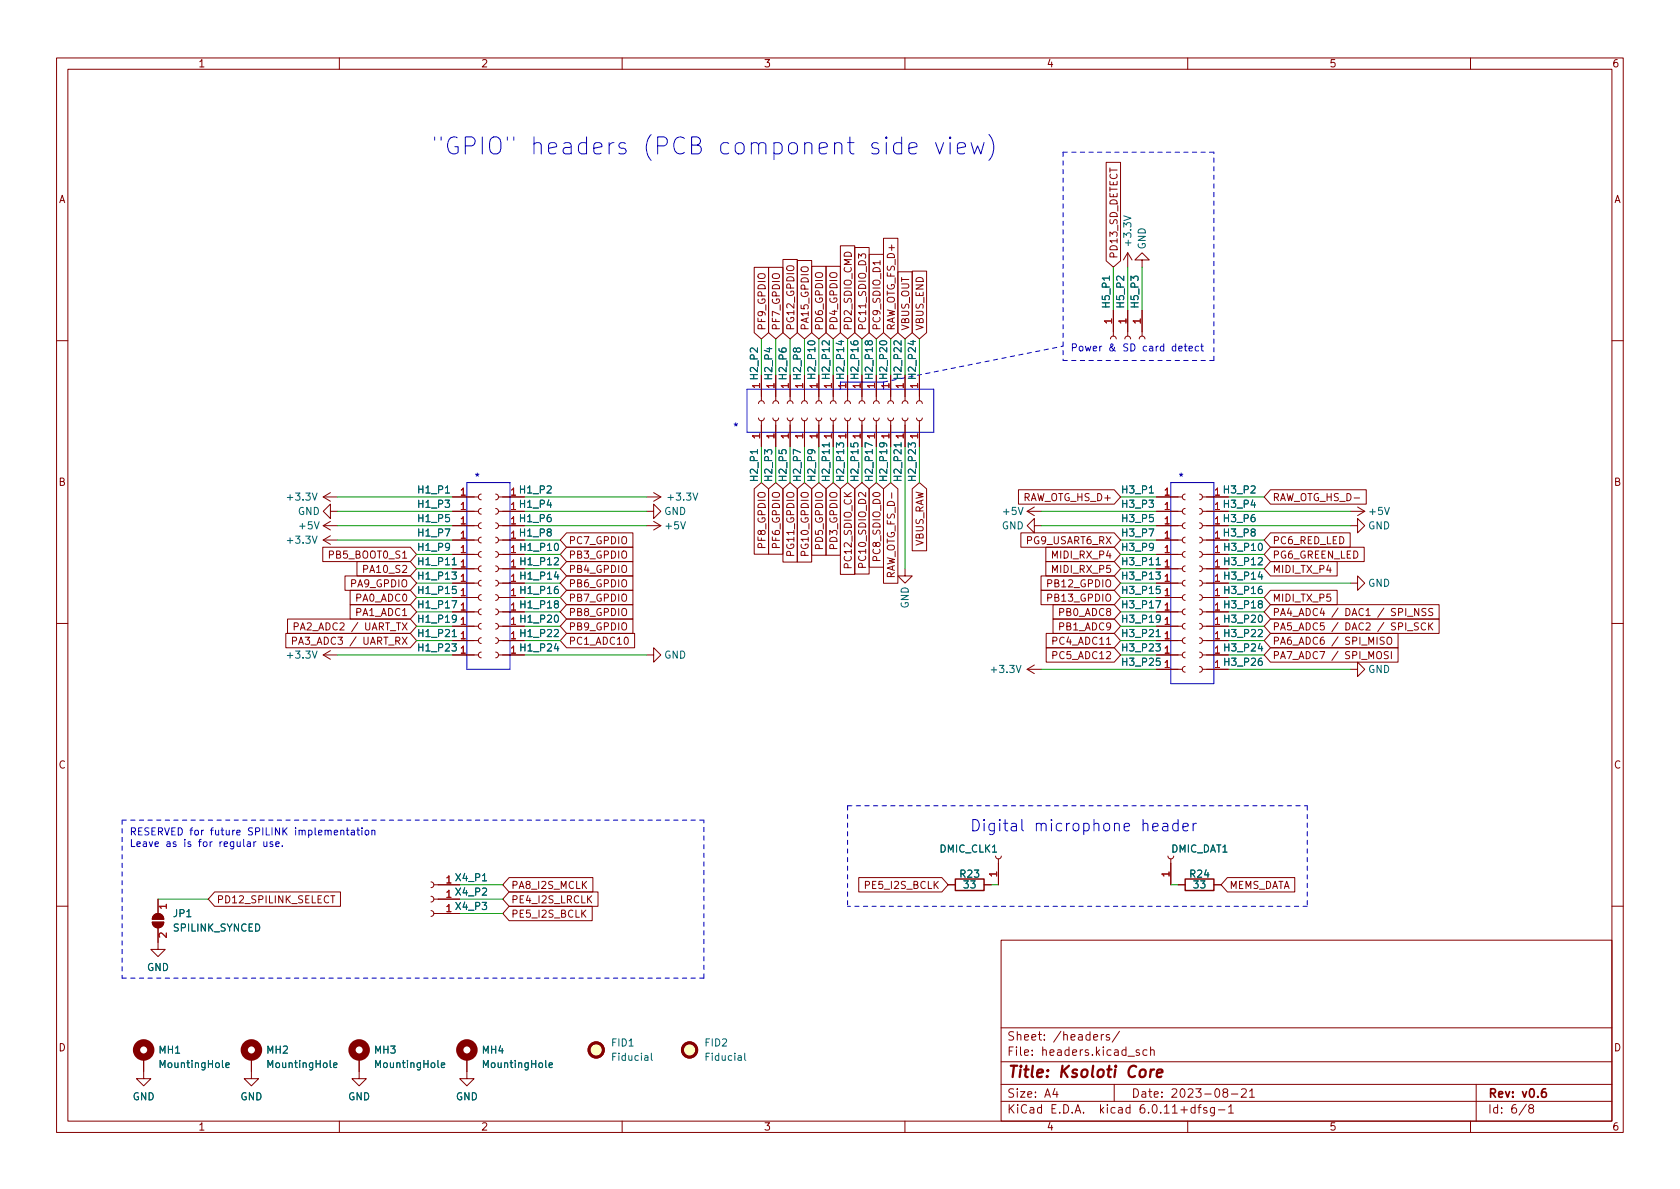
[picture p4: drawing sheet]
<svg xmlns="http://www.w3.org/2000/svg" width="297mm" height="210mm" viewBox="0 0 297 210" stroke-linecap="round" stroke-linejoin="round" font-family="sans-serif">
<g fill="none" stroke="#840000" stroke-width=".18">
<path d="M10 10.2h277v190.1h-277zM12 12.2h273v186.1h-273zM60 10.2v2M110 10.2v2M160 10.2v2M210 10.2v2M260 10.2v2M195.6 28.7h2.5v17.4l-1.3 1.1-1.2-1.1zM133.3 47.3h2.6v11.5l-1.3 1.1-1.3-1.1zM135.9 47.3h2.5v11.5l-1.2 1.1-1.3-1.1zM138.4 45.9h2.6v12.9l-1.3 1.1-1.3-1.1zM141 46.1h2.5v12.7l-1.3 1.1-1.2-1.1z"/>
<path d="M143.5 47.1h2.6v11.7l-1.3 1.1-1.3-1.1zM146 47.1h2.6v11.7l-1.3 1.1-1.3-1.1zM148.6 43.5h2.5v15.3l-1.2 1.1-1.3-1.1zM151.1 43.8h2.6v15l-1.3 1.1-1.3-1.1zM151.8 45.7v-.8l.5 .4 .1-.4h.5l.2 .2-.2 .6M153.7 45h2.5v13.8l-1.3 1.1-1.2-1.1zM155.6 46.1v.7M156.2 42.1h2.6v16.7l-1.3 1.1-1.3-1.1zM158.7 48.1h2.6v10.7l-1.3 1.1-1.3-1.1zM161.3 47.9h2.5v10.9l-1.2 1.1-1.3-1.1zM196.3 59.9l.2-.3 .3-.2 .4 .2 .2 .3M196.8 54.9v4.5"/>
<path d="M198.9 59.9l.1-.3 .4-.2 .3 .2 .2 .3M199.4 44.7l-.8 1.3M199.4 44.7v2.5M199.4 54.9v4.5M199.4 44.7l.8 1.3M201.4 59.9l.2-.3 .3-.2 .4 .2 .1 .3M201.9 46h1.3l-1.3-1.3-1.2 1.3h1.2v1.2M201.9 54.9v4.5M10 60.2h2M134.1 71.4l.2-.4 .3-.1 .4 .1 .1 .4M134.1 73.9l.2 .4 .3 .1 .4-.1 .1-.4M134.6 66.3v4.6"/>
<path d="M134.6 74.4v4.6M136.7 71.4l.1-.4 .4-.1 .3 .1 .2 .4M136.7 73.9l.1 .4 .4 .1 .3-.1 .2-.4M137.2 66.3v4.6M137.2 74.4v4.6M139.2 71.4l.1-.4 .4-.1 .4 .1 .1 .4M139.2 73.9l.1 .4 .4 .1 .4-.1 .1-.4M139.7 66.3v4.6M139.7 74.4v4.6M141.7 71.4l.2-.4 .3-.1 .4 .1 .1 .4M141.7 73.9l.2 .4 .3 .1 .4-.1 .1-.4M142.2 66.3v4.6"/>
<path d="M142.2 74.4v4.6M144.3 71.4l.1-.4 .4-.1 .3 .1 .2 .4M144.3 73.9l.1 .4 .4 .1 .3-.1 .2-.4M144.8 66.3v4.6M144.8 74.4v4.6M146.8 71.4l.2-.4 .3-.1 .4 .1 .1 .4M146.8 73.9l.2 .4 .3 .1 .4-.1 .1-.4M147.3 66.3v4.6M147.3 74.4v4.6M149.4 71.4l.1-.4 .4-.1 .3 .1 .2 .4M149.4 73.9l.1 .4 .4 .1 .3-.1 .2-.4M149.9 66.3v4.6"/>
<path d="M149.9 74.4v4.6M151.9 71.4l.1-.4 .4-.1 .4 .1 .1 .4M151.9 73.9l.1 .4 .4 .1 .4-.1 .1-.4M152.4 66.3v4.6M152.4 74.4v4.6M154.4 71.4l.2-.4 .3-.1 .4 .1 .1 .4M154.4 73.9l.2 .4 .3 .1 .4-.1 .1-.4M154.9 66.3v4.6M154.9 74.4v4.6M157 71.4l.1-.4 .4-.1 .3 .1 .2 .4M157 73.9l.1 .4 .4 .1 .3-.1 .2-.4M157.5 66.3v4.6"/>
<path d="M157.5 74.4v4.6M159.5 71.4l.2-.4 .3-.1 .4 .1 .1 .4M159.5 73.9l.2 .4 .3 .1 .4-.1 .1-.4M160 66.3v4.6M160 74.4v4.6M162.1 71.4l.1-.4 .4-.1 .3 .1 .2 .4M162.1 73.9l.1 .4 .4 .1 .3-.1 .2-.4M162.6 66.3v4.6M162.6 74.4v4.6M285 60.2h2M57.1 96.8h15.4l1.2 1.2-1.2 1.3h-15.4zM57.1 93l1.3 .7"/>
<path d="M57.1 93h2.6M57.1 95.5h2.6M57.1 95.5l1.3 .8M57.1 87.9l1.3 .7M57.1 87.9h2.6M58.4 90.4v-1.3l-1.3 1.3 1.3 1.3v-1.3h1.3M58.4 92.2l-1.3 .8M58.4 94.7l-1.3 .8M58.4 87.1l-1.3 .8M63.1 99.3h9.4l1.2 1.3-1.2 1.2h-9.4zM71.2 98.7h.7M80 93h4.6"/>
<path d="M80 90.4h4.6M80 95.5h4.6M80 87.9h4.6M80 98h4.6M85.1 89.9l-.4 .2-.1 .3 .1 .4 .4 .1M85.1 87.4l-.4 .1-.1 .4 .1 .3 .4 .2M85.1 97.5l-.4 .2-.1 .3 .1 .4 .4 .1M85.1 95l-.4 .1-.1 .4 .1 .4 .4 .1M85.1 92.5l-.4 .1-.1 .4 .1 .3 .4 .2M87.6 89.9l.4 .2 .1 .3-.1 .4-.4 .1M87.6 95l.4 .1 .1 .4-.1 .4-.4 .1M87.6 97.5l.4 .2 .1 .3-.1 .4-.4 .1"/>
<path d="M87.6 92.5l.4 .1 .1 .4-.1 .3-.4 .2M87.6 87.4l.4 .1 .1 .4-.1 .3-.4 .2M88.1 93h4.6M88.1 90.4h4.6M88.1 95.5h4.6M88.1 87.9h4.6M88.1 98h4.6M100.2 96.8h11.7v2.5h-11.7l-1.1-1.3zM100.2 94.2h11.7v2.6h-11.7l-1.1-1.3zM100.2 99.3h11.7v2.5h-11.7l-1.1-1.2zM114.3 90.4h1.3v1.3l1.2-1.3-1.2-1.3v1.3M114.3 93h2.5"/>
<path d="M114.3 87.9h2.5M115.6 92.2l1.2 .8M115.6 87.1l1.2 .8M116.8 93l-1.2 .7M116.8 87.9l-1.2 .7M133.3 86.4l1.3-1.1 1.3 1.1v11.6h-2.6zM135.9 86.4l1.3-1.1 1.2 1.1v11.6h-2.5zM138.4 86.4l1.3-1.1 1.3 1.1v13h-2.6zM141 86.4l1.2-1.1 1.3 1.1v13h-2.5zM143.5 86.4l1.3-1.1 1.3 1.1v11.8h-2.6zM146 86.4l1.3-1.1 1.3 1.1v11.8h-2.6zM148.6 86.4l1.3-1.1 1.2 1.1v15.2h-2.5z"/>
<path d="M151.1 86.4l1.3-1.1 1.3 1.1v15.1h-2.6zM153.1 87.1v.8l-.9-.8-.4 .2 .1 .5M153.7 86.4l1.2-1.1 1.3 1.1v13.9h-2.5zM156.2 86.4l1.3-1.1 1.3 1.1v16.7h-2.6zM161.3 86.4l1.3-1.1 1.2 1.1v11h-2.5zM180.1 86.6h16.9l1.1 1.3-1.1 1.2h-16.9zM180.5 94.2h16.5l1.1 1.3-1.1 1.3h-16.5zM181.6 90.4h2.5M181.6 90.4l1.3 .8M182.9 93v-1.3l-1.3 1.3 1.3 1.2v-1.2h1.2M182.9 89.7l-1.3 .7M184.9 96.8h12.1l1.1 1.2-1.1 1.3h-12.1z"/>
<path d="M184.9 99.3h12.1l1.1 1.3-1.1 1.2h-12.1zM204.5 93h4.5M204.5 90.4h4.5M204.5 95.5h4.5M204.5 87.9h4.5M204.5 98h4.5M209.5 97.5l-.3 .2-.2 .3 .2 .4 .3 .1M209.5 89.9l-.3 .2-.2 .3 .2 .4 .3 .1M209.5 87.4l-.3 .1-.2 .4 .2 .3 .3 .2M209.5 95l-.3 .1-.2 .4 .2 .4 .3 .1M209.5 92.5l-.3 .1-.2 .4 .2 .3 .3 .2M212.1 97.5l.3 .2 .2 .3-.2 .4-.3 .1"/>
<path d="M212.1 92.5l.3 .1 .2 .4-.2 .3-.3 .2M212.1 95l.3 .1 .2 .4-.2 .4-.3 .1M212.1 89.9l.3 .2 .2 .3-.2 .4-.3 .1M212.1 87.4l.3 .1 .2 .4-.2 .3-.3 .2M212.6 93h4.6M212.6 90.4h4.6M212.6 95.5h4.6M212.6 87.9h4.6M212.6 98h4.6M224.6 94.2h14.1v2.6h-14.1l-1.1-1.3zM224.6 86.6h17v2.5h-17l-1.1-1.2zM224.6 99.3h11.8v2.5h-11.8l-1.1-1.2z"/>
<path d="M224.6 96.8h16.6v2.5h-16.6l-1.1-1.3zM238.8 93h1.2v1.2l1.3-1.2-1.3-1.3v1.3M238.8 90.4h2.5M240 89.7l1.3 .7M241.3 90.4l-1.3 .8M10 110.2h2M50.5 112h22l1.2 1.3-1.2 1.2h-22zM50.8 109.5h21.7l1.2 1.2-1.2 1.3h-21.7zM57.1 115.8h2.6M57.1 115.8l1.3 .8M58.4 115.1l-1.3 .7M61 101.8h11.5l1.2 1.3-1.2 1.3h-11.5z"/>
<path d="M61.9 106.9h10.6l1.2 1.3-1.2 1.3h-10.6zM61.9 104.4h10.6l1.2 1.3-1.2 1.2h-10.6zM80 115.8h4.6M80 105.7h4.6M80 108.2h4.6M80 103.1h4.6M80 113.3h4.6M80 110.7h4.6M80 100.6h4.6M85.1 105.2l-.4 .1-.1 .4 .1 .3 .4 .2M85.1 107.7l-.4 .1-.1 .4 .1 .4 .4 .1M85.1 102.6l-.4 .2-.1 .3 .1 .4 .4 .1"/>
<path d="M85.1 110.2l-.4 .2-.1 .3 .1 .4 .4 .1M85.1 115.3l-.4 .2-.1 .3 .1 .4 .4 .1M85.1 112.8l-.4 .1-.1 .4 .1 .3 .4 .2M85.1 100.1l-.4 .1-.1 .4 .1 .3 .4 .2M87.6 115.3l.4 .2 .1 .3-.1 .4-.4 .1M87.6 105.2l.4 .1 .1 .4-.1 .3-.4 .2M87.6 107.7l.4 .1 .1 .4-.1 .4-.4 .1M87.6 102.6l.4 .2 .1 .3-.1 .4-.4 .1M87.6 100.1l.4 .1 .1 .4-.1 .3-.4 .2M87.6 110.2l.4 .2 .1 .3-.1 .4-.4 .1M87.6 112.8l.4 .1 .1 .4-.1 .3-.4 .2M88.1 115.8h4.6"/>
<path d="M88.1 105.7h4.6M88.1 108.2h4.6M88.1 103.1h4.6M88.1 113.3h4.6M88.1 110.7h4.6M88.1 100.6h4.6M100.2 104.4h11.7v2.5h-11.7l-1.1-1.2zM100.2 109.5h11.7v2.5h-11.7l-1.1-1.3zM100.2 106.9h11.7v2.6h-11.7l-1.1-1.3zM100.2 112h12v2.5h-12l-1.1-1.2zM100.2 101.8h11.7v2.6h-11.7l-1.1-1.3zM114.3 115.8h1.3v1.3l1.2-1.3-1.2-1.3v1.3"/>
<path d="M160 100.6v1.2h1.3l-1.3 1.3-1.3-1.3h1.3M181.6 118.4l1.3 .7M181.6 118.4h2.5M182.9 117.6l-1.3 .8M184.1 101.8h12.9l1.1 1.3-1.1 1.3h-12.9zM184.1 104.4h12.9l1.1 1.3-1.1 1.2h-12.9zM185 112h12l1.1 1.3-1.1 1.2h-12zM185 114.5h12l1.1 1.3-1.1 1.3h-12zM186.2 109.5h10.8l1.1 1.2-1.1 1.3h-10.8zM186.2 106.9h10.8l1.1 1.3-1.1 1.3h-10.8zM195.6 113.9h.8M204.5 115.8h4.5"/>
<path d="M204.5 118.4h4.5M204.5 105.7h4.5M204.5 108.2h4.5M204.5 103.1h4.5M204.5 113.3h4.5M204.5 110.7h4.5M204.5 100.6h4.5M209.5 105.2l-.3 .1-.2 .4 .2 .3 .3 .2M209.5 100.1l-.3 .1-.2 .4 .2 .3 .3 .2M209.5 117.9l-.3 .1-.2 .4 .2 .3 .3 .2M209.5 112.8l-.3 .1-.2 .4 .2 .3 .3 .2M209.5 110.2l-.3 .2-.2 .3 .2 .4 .3 .1"/>
<path d="M209.5 107.7l-.3 .1-.2 .4 .2 .4 .3 .1M209.5 115.3l-.3 .2-.2 .3 .2 .4 .3 .1M209.5 102.6l-.3 .2-.2 .3 .2 .4 .3 .1M212.1 115.3l.3 .2 .2 .3-.2 .4-.3 .1M212.1 107.7l.3 .1 .2 .4-.2 .4-.3 .1M212.1 112.8l.3 .1 .2 .4-.2 .3-.3 .2M212.1 110.2l.3 .2 .2 .3-.2 .4-.3 .1M212.1 102.6l.3 .2 .2 .3-.2 .4-.3 .1M212.1 117.9l.3 .1 .2 .4-.2 .3-.3 .2M212.1 100.1l.3 .1 .2 .4-.2 .3-.3 .2M212.1 105.2l.3 .1 .2 .4-.2 .3-.3 .2M212.6 115.8h4.6"/>
<path d="M212.6 118.4h4.6M212.6 105.7h4.6M212.6 108.2h4.6M212.6 103.1h4.6M212.6 113.3h4.6M212.6 110.7h4.6M212.6 100.6h4.6M224.6 106.9h29.8v2.6h-29.8l-1.1-1.3zM224.6 104.4h11.8v2.5h-11.8l-1.1-1.2zM224.6 112h22.6v2.5h-22.6l-1.1-1.2zM224.6 109.5h29.8v2.5h-29.8l-1.1-1.3zM224.6 114.5h22.6v2.6h-22.6l-1.1-1.3z"/>
<path d="M238.8 118.4h1.2v-1.3l1.3 1.3-1.3 1.2v-1.2M238.8 103.1h1.2v-1.3l1.3 1.3-1.3 1.3v-1.3M285 110.2h2M27.9 159v2.5M37.9 157.7h22.3v2.6h-22.3l-1.1-1.3zM58.5 158.4h.7M76.2 156l.4 .1 .1 .4-.1 .3-.4 .2M76.2 158.5l.4 .1 .1 .4-.1 .4-.4 .1M76.7 156.5h4.6M76.7 159h4.6M90 157.7h15.7v2.6h-15.7l-1.1-1.3zM90 155.2h14.8v2.5h-14.8l-1.1-1.2z"/>
<path d="M104.1 158.9l.5 .8M104.6 158.4l-.7 .7M151.8 155.2h14.7l1.1 1.3-1.1 1.2h-14.7zM165.3 156.4l.6 .7M165.9 155.9l-.7 .7M167.6 156.5h1.3M174 156.5h1.3M176 151.4l.2 .3 .3 .2 .4-.2 .1-.3M176.5 151.9v4.6M206.5 151.4l.2 .3 .3 .2 .4-.2 .1-.3M207 151.9v4.6M208.3 156.5h1.2"/>
<path d="M214.6 156.5h1.3M217 155.2h11.9v2.5h-11.9l-1.1-1.2zM10 160.2h2M26.9 162.6a1.02 1.02 0 0 1 1-1.1 1.02 1.02 0 0 1 1.1 1.1M26.9 163.1h2.1a1.02 1.02 0 0 1-1.1 1 1.02 1.02 0 0 1-1-1zM26.9 162.6h2.1M27.9 164.1v3.8h1.3l-1.3 1.3-1.2-1.3h1.2M76.2 161l.4 .2 .1 .3-.1 .4-.4 .1M76.7 161.5h4.6M90 160.3h14.7v2.5h-14.7l-1.1-1.3zM103 161.5l.6 .7M103.6 160.9l-.7 .8"/>
<path d="M177 166.3h108v32h-108zM285 160.2h2M25.4 186.9v3.8h1.3l-1.3 1.3-1.3-1.3h1.3M44.4 186.9v3.8h1.3l-1.3 1.3-1.2-1.3h1.2M60 198.3v2M63.5 186.9v3.8h1.3l-1.3 1.3-1.3-1.3h1.3M82.5 186.9v3.8h1.3l-1.3 1.3-1.2-1.3h1.2M110 198.3v2M160 198.3v2M177 194.8h108M177 191.8h108M177 187.8h108"/>
<path d="M177 181.8h108M182.5 186.5v.1M182.5 185.7v.1M184.6 183.8v.1M184.6 183v.1M196.1 183l-.3-.1-.2 .2v.3l.5 .1v.4h-.5M197 191.8v3M197.9 182.4l-1.3 1.9M202.8 185.7l-.4-.1-.3 .3v.4l.1 .3h.6M203.4 185.8l.2-.2 .4 .1 .1 .9M203.4 185.1v1.5M210 198.3v2"/>
<path d="M215.4 196.3h1.2M217.2 195.8l.4-.5v1.5M217.2 196.8h.9M217.7 193.5h1.2M219.5 192.7l.6-.2 .2 .2 .1 .3-1 1h1M220.9 193l.5-.5v1.5M220.9 194h.9M260 198.3v2M261 191.8v6.5M270.6 196l-.3-.3 .1-.2 .2-.2 .4 .1 .2 .2-.1 .2-.7 .2-.1 .3v.2l.3 .3h.4l.2-.3-.1-.4-.2-.1"/>
</g>
<g fill="none" stroke="#006464" stroke-width=".18">
<path d="M198.7 38.2l1.3 .4-1.3 .4M196.2 48.8v.8M133.9 79.5v.7M142.9 60.4a.75 .75 0 0 1 1.2 .3 .72 .72 0 0 1-1.3-.1zM146.6 78.7h-1.2l.3 .3M146.6 78.3v.7M146.6 60.3v.7l-.9-.7-.3 .2 .1 .5M147.9 79.1v-.8l.5 .4 .1-.3h.5l.2 .1-.2 .6M148.7 60.2v.8l-.9-.3M150.4 78.4v.6h.6l-.1-.2 .1-.4 .2-.1 .4 .1 .1 .1-.1 .5M150.4 60.4l.1 .3a.85 .85 0 0 0 1.2 0l-.1-.4h-.4l-.3 .2 .1 .4 .2 .1M153.5 60.5l.3-.2h.2l.2 .2v.4l-.4 .1-.2-.1-.2-.6h-.2l-.2 .1v.3l.1 .2 .2 .1 .2-.3"/>
<path d="M154.2 78.8l-1.2-.6v.9M155.6 60.4a.75 .75 0 0 1 1.2 .3 .72 .72 0 0 1-1.3-.1zM156.1 78.3l.2 .2-.1 .4-.1 .1-.5-.1-.1-.4 .1-.1a.84 .84 0 0 1 1.2 .3v.2M159.3 78.7h-1.2l.3 .3M159.3 78.3v.7M159.3 60.3v.7l-.9-.7-.3 .2 .1 .5M160.6 79.1v-.8l.5 .4 .1-.3h.5l.2 .1-.2 .6M161.4 60.2v.8l-.9-.3M55.2 94.8l.4 1.3 .5-1.3M55.2 87.2l.4 1.3 .5-1.3M55.6 92.3l.4 1.2 .4-1.2M78.8 87.2h.7"/>
<path d="M80 99l.3-.4v1.3M80 99.9h.7M98 98.7l.5-.1 .2 .4-.7 .9h.7M98.1 96.2l.2-.1a.68 .68 0 0 1 .5 .6 .68 .68 0 0 1-.5 .6l-.2-.1-.1-.3zM120.3 92.3l.5 1.2 .4-1.2M122.5 87.2l.4 1.3 .5-1.3M180 89.7l.5 1.3 .4-1.3M203.2 87.2h.7M204.4 99l.4-.4v1.3M204.4 99.9h.8M222.5 98.7l.5-.1 .2 .4-.8 .9h.8M222.6 96.2l.2-.1a.68 .68 0 0 1 .4 .6 .68 .68 0 0 1-.4 .6l-.2-.1-.1-.3z"/>
<path d="M244.8 89.7l.4 1.3 .5-1.3M55.2 115.1l.4 1.3 .5-1.3M79.9 106.2h.9l-.6 1.3M79.9 101.2h.8l-.4 .4 .3 .2v.5l-.1 .1-.6-.1M79.9 113.9h.8l-.4 .4 .3 .2v.5l-.1 .1-.6-.1M80 111.7l.3-.4v1.3M80 112.6h.7M80.6 103.7h-.6v.6l.1-.1h.5l.1 .2-.1 .4-.1 .2-.5-.2M80.7 109.3l-.2 .3-.4-.1-.1-.2 .1-.5h.4l.1 .1a.84 .84 0 0 1-.3 1.1h-.2M98 111.4l.5-.1 .2 .4-.7 .9h.7M98.1 108.9l.2-.1a.68 .68 0 0 1 .5 .6 .68 .68 0 0 1-.5 .6l-.2-.1-.1-.3zM98.3 106.8l-.3-.3 .1-.1 .2-.2 .3 .1 .1 .2v.2l-.6 .1-.1 .2 .1 .4 .2 .1h.2l.2-.2v-.3l-.2-.2"/>
<path d="M98.3 113.8l-.3 .9h.8M98.3 101.1l-.3 .9h.8M98.6 103.7l-.3 .1a.86 .86 0 0 0 0 1.2l.4-.2v-.4l-.2-.2h-.4l-.1 .2M179.7 117.7l.4 1.2 .4-1.2M204.4 106.2h.8l-.5 1.3M204.4 113.9h.8l-.5 .4 .4 .2v.5l-.2 .1-.5-.1M204.4 101.2h.8l-.5 .4 .4 .2v.5l-.2 .1-.5-.1M204.4 111.7l.4-.4v1.3M204.4 112.6h.8M205.1 103.7h-.6l-.1 .6 .2-.1h.4l.2 .2-.1 .4-.2 .2-.5-.2M205.1 116.4h-.6l-.1 .6 .2-.1h.4l.2 .2-.1 .4-.2 .2-.5-.2M205.2 109.3l-.3 .3-.4-.1-.1-.2 .1-.5h.4l.2 .1a.84 .84 0 0 1-.3 1.1h-.3"/>
<path d="M222.5 111.4l.5-.1 .2 .4-.8 .9h.8M222.6 108.9l.2-.1a.68 .68 0 0 1 .4 .6 .68 .68 0 0 1-.4 .6l-.2-.1-.1-.3zM222.7 106.8l-.2-.3v-.1l.2-.2 .4 .1 .1 .2-.1 .2-.5 .1-.1 .2v.4l.2 .1h.3l.2-.2v-.3l-.2-.2M222.8 113.8l-.3 .9h.8M222.8 101.1l-.3 .9h.8M223.1 116.4l-.4 .1a.86 .86 0 0 0 0 1.2l.4-.2 .1-.4-.2-.2h-.4l-.1 .2M223.1 103.7l-.4 .1a.86 .86 0 0 0 0 1.2l.4-.2 .1-.4-.2-.2h-.4l-.1 .2M85.3 155.8h.7M39.3 187.5v1.1l.2 .2M39.9 188.4l.6-.2v-.2l-.4-.1-.2 .2 .1 .6h.5M58.4 187.5v1.1l.2 .2M59 188.4l.6-.2-.1-.2-.3-.1-.2 .2v.6h.5"/>
<path d="M77.4 187.5v1.1l.2 .2M78 188.4l.6-.2v-.2l-.4-.1-.2 .2 .1 .6h.5M96.5 187.5v1.1l.2 .2M97.1 188.4l.6-.2-.1-.2-.3-.1-.2 .2v.6h.5M114 186.7h.5l.1 .8M114.6 187h-.5l-.1 .2 .1 .3h.5M115.2 186.2v1.1l.1 .2M130.5 186.7h.5l.1 .8M131.1 187h-.5l-.1 .2 .1 .3h.5M131.7 186.2v1.1l.2 .2"/>
</g>
<path d="M168.9 155.4h5.1v2.1h-5.1zM209.5 155.4h5.1v2.1h-5.1z" fill="none" stroke="#840000" stroke-width=".25"/>
<g fill="#840000" stroke="#840000" stroke-width=".18">
<path d="M27.2 161.8a1.02 1.02 0 0 1 1.1-.2 1.02 1.02 0 0 1 .7 1h-2.1z"/>
<path d="M26.9 163.1h2.1a1.02 1.02 0 0 1-1.1 1 1.02 1.02 0 0 1-1-1z"/>
</g>
<path d="M29.4 160.3h-1.3l.4 .3M29.4 165v.8l-.9-.8-.4 .2 .2 .5" fill="none" stroke="#a90000" stroke-width=".18"/>
<g fill="none" stroke="#840000" stroke-width="1.3">
<circle cx="25.4" cy="185.7" r="1.27"/>
<circle cx="44.4" cy="185.7" r="1.27"/>
<circle cx="63.5" cy="185.7" r="1.27"/>
<circle cx="82.5" cy="185.7" r="1.27"/>
</g>
<g fill="#ffffc2" stroke="#ffffc2" stroke-width=".18">
<circle cx="105.4" cy="185.7" r="1.27"/>
<circle cx="121.9" cy="185.7" r="1.27"/>
</g>
<g fill="none" stroke="#840000" stroke-width=".51">
<circle cx="105.4" cy="185.7" r="1.27"/>
<circle cx="121.9" cy="185.7" r="1.27"/>
</g>
<g fill="none" stroke="#0000c2" stroke-width=".18">
<path d="M90.8 24.2v.6M110.6 25.4l-.8-.2-.2 .2-.2 .2 .2 .5 1 .3 .1 .2-.1 .5-.3 .1h-.6l-.3-.1M149.8 25.2h1.2M150.3 24.2v2.6l.1 .3 .6 .1M132.1 68.8h33v7.6h-33zM156.2 67.6h-7.6v1.2M82.5 85.3h7.7v33.1h-7.7zM207 85.3h7.6v35.6h-7.6zM41.9 147.2l.6-.1-.1-.2-.4-.1-.1 .2v.6h.5M64.7 146.9l.3-.1 .2 .2v.4l-.2 .3-.3-.1-.2-.2zM65.8 146.9l.1-.1 .3 .1 .1 .8M65.8 146.8v.9"/>
<path d="M180.7 144.9v1.7l.3 .3M198.8 146.3l.9-.2-.1-.4-.6-.1-.2 .3 .1 .9 .1 .1 .6-.1M211.5 145.6a.51 .51 0 0 0-.5 .4"/>
</g>
<g fill="none" stroke="#0000c2" stroke-width=".18" stroke-dasharray=".8 .8">
<path d="M188 26.9v36.8M214.6 26.9h-26.6M156.2 67.6l31.8-6.4M188 63.7h26.6M214.6 63.7v-36.8M21.6 145v28M21.6 145h102.9M149.9 142.5v17.8M149.9 142.5h81.2M231.1 142.5v17.8M21.6 173h102.9M124.5 173v-28"/>
<path d="M231.1 160.3h-81.2"/>
</g>
<g fill="none" stroke="#009600" stroke-width=".18">
<path d="M134.6 59.9v6.4M137.2 59.9v6.4M139.7 59.9v6.4M142.2 59.9v6.4M144.8 59.9v6.4M147.3 59.9v6.4M149.9 59.9v6.4M152.4 59.9v6.4M154.9 59.9v6.4M157.5 59.9v6.4M160 59.9v6.4M162.6 59.9v6.4"/>
<path d="M196.8 47.2v7.7M199.4 47.2v7.7M201.9 47.2v7.7M134.6 79v6.3M137.2 79v6.3M139.7 79v6.3M142.2 79v6.3M144.8 79v6.3M147.3 79v6.3M149.9 79v6.3M152.4 79v6.3M154.9 79v6.3"/>
<path d="M157.5 79v6.3M160 79v21.6M162.6 79v6.3M59.7 93h20.3M59.7 87.9h20.3M59.7 90.4h20.3M59.7 95.5h20.3M73.7 98h6.3M92.7 93h21.6M92.7 87.9h21.6M92.7 90.4h21.6M92.7 95.5h6.4"/>
<path d="M92.7 98h6.4M184.1 93h20.4M184.1 90.4h20.4M198.1 87.9h6.4M198.1 95.5h6.4M198.1 98h6.4M217.2 93h21.6M217.2 87.9h6.3M217.2 90.4h21.6M217.2 95.5h6.3M217.2 98h6.3M59.7 115.8h20.3"/>
<path d="M73.7 103.1h6.3M73.7 108.2h6.3M73.7 100.6h6.3M73.7 105.7h6.3M73.7 113.3h6.3M73.7 110.7h6.3M92.7 103.1h6.4M92.7 108.2h6.4M92.7 100.6h6.4M92.7 105.7h6.4M92.7 113.3h6.4M92.7 110.7h6.4"/>
<path d="M92.7 115.8h21.6M184.1 118.4h20.4M198.1 103.1h6.4M198.1 108.2h6.4M198.1 100.6h6.4M198.1 105.7h6.4M198.1 113.3h6.4M198.1 110.7h6.4M198.1 115.8h6.4M217.2 103.1h21.6M217.2 108.2h6.3M217.2 100.6h6.3"/>
<path d="M217.2 105.7h6.3M217.2 118.4h21.6M217.2 113.3h6.3M217.2 110.7h6.3M217.2 115.8h6.3M27.9 159h8.9M81.3 159h7.6M81.3 156.5h7.6M175.3 156.5h1.2M207 156.5h1.3M81.3 161.5h7.6"/>
</g>
<g font-size="4.2" fill="#0000c2">
<text x="76.2" y="27.4">&quot;GPIO&quot;</text>
<text x="93.8" y="27.4">headers</text>
<text x="113.8" y="27.4">(PCB</text>
<text x="127.2" y="27.4">component</text>
<text x="154.1" y="27.4">side</text>
<text x="165.7" y="27.4">view)</text>
</g>
<g font-size="2.8" fill="#0000c2">
<text x="171.4" y="147">Digital</text>
<text x="182.8" y="147">microphone</text>
<text x="201.8" y="147">header</text>
</g>
<g font-size="2.8" fill="#840000">
<text x="178" y="191.2">Title:</text>
<text x="187.3" y="191.2">Ksoloti</text>
<text x="199.6" y="191.2">Core</text>
</g>
<g font-size="2.1" fill="#840000">
<text x="178" y="184.5">Sheet:</text>
<text x="186.2" y="184.5">/headers/</text>
<text x="178" y="187.2">File:</text>
<text x="184.4" y="187.2">headers.kicad_sch</text>
<text x="178" y="197.4">KiCad</text>
<text x="178" y="194.6">Size:</text>
<text x="184.7" y="194.6">A4</text>
<text x="185.7" y="197.4">E.D.A.</text>
<text x="194.6" y="197.4">kicad</text>
<text x="200" y="194.6">Date:</text>
<text x="201.8" y="197.4">6.0.11+dfsg-1</text>
<text x="207" y="194.6">2023-08-21</text>
<text x="263" y="194.6">Rev:</text>
<text x="263" y="197.4">Id:</text>
<text x="267.1" y="197.4">6/8</text>
<text x="269.1" y="194.6">v0.6</text>
</g>
<g font-size="1.8" fill="#840000">
<text x="35" y="12.3">1</text>
<text x="85" y="12.3">2</text>
<text x="135" y="12.3">3</text>
<text x="185" y="12.3">4</text>
<text x="235" y="12.3">5</text>
<text x="285" y="12.3">6</text>
<text x="10.4" y="36.3">A</text>
<text x="285.4" y="36.3">A</text>
<text x="198" y="45.8" transform="rotate(-90 198 45.8)">PD13_SD_DETECT</text>
<text x="135.7" y="58.5" transform="rotate(-90 135.7 58.5)">PF9_GPDIO</text>
<text x="138.3" y="58.5" transform="rotate(-90 138.3 58.5)">PF7_GPDIO</text>
<text x="140.8" y="58.5" transform="rotate(-90 140.8 58.5)">PG12_GPDIO</text>
<text x="143.4" y="58.5" transform="rotate(-90 143.4 58.5)">PA15_GPDIO</text>
<text x="145.9" y="58.5" transform="rotate(-90 145.9 58.5)">PD6_GPDIO</text>
<text x="148.4" y="58.5" transform="rotate(-90 148.4 58.5)">PD4_GPDIO</text>
<text x="151" y="58.5" transform="rotate(-90 151 58.5)">PD2_SDIO_CMD</text>
<text x="153.5" y="58.5" transform="rotate(-90 153.5 58.5)">PC11_SDIO_D3</text>
<text x="156.1" y="58.5" transform="rotate(-90 156.1 58.5)">PC9_SDIO_D1</text>
<text x="158.6" y="58.5" transform="rotate(-90 158.6 58.5)">RAW_OTG_FS_D+</text>
<text x="161.1" y="58.5" transform="rotate(-90 161.1 58.5)">VBUS_OUT</text>
<text x="163.7" y="58.5" transform="rotate(-90 163.7 58.5)">VBUS_END</text>
<text x="10.3" y="86.3">B</text>
<text x="180.9" y="89">RAW_OTG_HS_D+</text>
<text x="224.9" y="89">RAW_OTG_HS_D-</text>
<text x="285.3" y="86.3">B</text>
<text x="57.9" y="99.2">PB5_BOOT0_S1</text>
<text x="63.9" y="101.7">PA10_S2</text>
<text x="100.5" y="99.2">PB3_GPDIO</text>
<text x="100.5" y="96.6">PC7_GPDIO</text>
<text x="100.5" y="101.7">PB4_GPDIO</text>
<text x="135.7" y="97.2" transform="rotate(-90 135.7 97.2)">PF8_GPDIO</text>
<text x="138.3" y="97.2" transform="rotate(-90 138.3 97.2)">PF6_GPDIO</text>
<text x="140.8" y="98.6" transform="rotate(-90 140.8 98.6)">PG11_GPDIO</text>
<text x="143.4" y="98.6" transform="rotate(-90 143.4 98.6)">PG10_GPDIO</text>
<text x="145.9" y="97.4" transform="rotate(-90 145.9 97.4)">PD5_GPDIO</text>
<text x="148.4" y="97.4" transform="rotate(-90 148.4 97.4)">PD3_GPDIO</text>
<text x="151" y="100.8" transform="rotate(-90 151 100.8)">PC12_SDIO_CK</text>
<text x="153.5" y="100.7" transform="rotate(-90 153.5 100.7)">PC10_SDIO_D2</text>
<text x="156.1" y="99.5" transform="rotate(-90 156.1 99.5)">PC8_SDIO_D0</text>
<text x="163.7" y="96.6" transform="rotate(-90 163.7 96.6)">VBUS_RAW</text>
<text x="181.3" y="96.6">PG9_USART6_RX</text>
<text x="185.7" y="99.2">MIDI_RX_P4</text>
<text x="185.7" y="101.7">MIDI_RX_P5</text>
<text x="224.9" y="96.6">PC6_RED_LED</text>
<text x="224.9" y="101.7">MIDI_TX_P4</text>
<text x="224.9" y="99.2">PG6_GREEN_LED</text>
<text x="61.8" y="104.2">PA9_GPDIO</text>
<text x="62.7" y="106.8">PA0_ADC0</text>
<text x="100.5" y="106.8">PB7_GPDIO</text>
<text x="100.5" y="104.2">PB6_GPDIO</text>
<text x="158.6" y="102.3" transform="rotate(-90 158.6 102.3)">RAW_OTG_FS_D-</text>
<text x="184.9" y="104.2">PB12_GPDIO</text>
<text x="184.9" y="106.8">PB13_GPDIO</text>
<text x="224.9" y="106.8">MIDI_TX_P5</text>
<text x="51.6" y="111.9">PA2_ADC2</text>
<text x="62.1" y="111.9">/</text>
<text x="62.7" y="109.3">PA1_ADC1</text>
<text x="64.6" y="111.9">UART_TX</text>
<text x="100.5" y="111.9">PB9_GPDIO</text>
<text x="100.5" y="109.3">PB8_GPDIO</text>
<text x="187" y="111.9">PB1_ADC9</text>
<text x="187" y="109.3">PB0_ADC8</text>
<text x="224.9" y="109.3">PA4_ADC4</text>
<text x="224.9" y="111.9">PA5_ADC5</text>
<text x="235.4" y="109.3">/</text>
<text x="235.4" y="111.9">/</text>
<text x="237.9" y="109.3">DAC1</text>
<text x="237.9" y="111.9">DAC2</text>
<text x="243.9" y="109.3">/</text>
<text x="243.9" y="111.9">/</text>
<text x="246.3" y="109.3">SPI_NSS</text>
<text x="246.3" y="111.9">SPI_SCK</text>
<text x="51.3" y="114.4">PA3_ADC3</text>
<text x="61.8" y="114.4">/</text>
<text x="64.3" y="114.4">UART_RX</text>
<text x="100.5" y="114.4">PC1_ADC10</text>
<text x="185.8" y="114.4">PC4_ADC11</text>
<text x="185.8" y="116.9">PC5_ADC12</text>
<text x="224.9" y="114.4">PA6_ADC6</text>
<text x="224.9" y="116.9">PA7_ADC7</text>
<text x="235.4" y="114.4">/</text>
<text x="235.4" y="116.9">/</text>
<text x="237.9" y="114.4">SPI_MISO</text>
<text x="237.9" y="116.9">SPI_MOSI</text>
<text x="10.3" y="136.3">C</text>
<text x="285.3" y="136.3">C</text>
<text x="38.3" y="160.1">PD12_SPILINK_SELECT</text>
<text x="90.3" y="160.1">PE4_I2S_LRCLK</text>
<text x="90.3" y="157.6">PA8_I2S_MCLK</text>
<text x="152.6" y="157.6">PE5_I2S_BCLK</text>
<text x="217.3" y="157.6">MEMS_DATA</text>
<text x="90.3" y="162.7">PE5_I2S_BCLK</text>
<text x="10.3" y="186.3">D</text>
<text x="285.3" y="186.3">D</text>
<text x="35" y="200.3">1</text>
<text x="85" y="200.3">2</text>
<text x="135" y="200.3">3</text>
<text x="185" y="200.3">4</text>
<text x="235" y="200.3">5</text>
<text x="285" y="200.3">6</text>
</g>
<g font-size="1.8" fill="#006464">
<text x="200.4" y="43.8" transform="rotate(-90 200.4 43.8)">+3.3V</text>
<text x="203" y="44.2" transform="rotate(-90 203 44.2)">GND</text>
<text x="196.6" y="54.7" transform="rotate(-90 196.6 54.7)">H5_P1</text>
<text x="199.1" y="54.7" transform="rotate(-90 199.1 54.7)">H5_P2</text>
<text x="201.7" y="54.7" transform="rotate(-90 201.7 54.7)">H5_P3</text>
<text x="149.6" y="67.3" transform="rotate(-90 149.6 67.3)">H2_P14</text>
<text x="152.2" y="67.3" transform="rotate(-90 152.2 67.3)">H2_P16</text>
<text x="154.7" y="67.3" transform="rotate(-90 154.7 67.3)">H2_P18</text>
<text x="50.4" y="88.9">+3.3V</text>
<text x="73.7" y="87.6">H1_P1</text>
<text x="117.7" y="88.9">+3.3V</text>
<text x="134.4" y="85.3" transform="rotate(-90 134.4 85.3)">H2_P1</text>
<text x="136.9" y="85.3" transform="rotate(-90 136.9 85.3)">H2_P3</text>
<text x="139.5" y="85.3" transform="rotate(-90 139.5 85.3)">H2_P5</text>
<text x="142" y="85.3" transform="rotate(-90 142 85.3)">H2_P7</text>
<text x="144.5" y="85.3" transform="rotate(-90 144.5 85.3)">H2_P9</text>
<text x="147.1" y="85.3" transform="rotate(-90 147.1 85.3)">H2_P11</text>
<text x="149.6" y="85.3" transform="rotate(-90 149.6 85.3)">H2_P13</text>
<text x="152.2" y="85.3" transform="rotate(-90 152.2 85.3)">H2_P15</text>
<text x="154.7" y="85.3" transform="rotate(-90 154.7 85.3)">H2_P17</text>
<text x="157.2" y="85.3" transform="rotate(-90 157.2 85.3)">H2_P19</text>
<text x="159.8" y="85.3" transform="rotate(-90 159.8 85.3)">H2_P21</text>
<text x="162.3" y="85.3" transform="rotate(-90 162.3 85.3)">H2_P23</text>
<text x="198.1" y="87.6">H3_P1</text>
<text x="52.6" y="94">+5V</text>
<text x="52.6" y="91.4">GND</text>
<text x="73.7" y="90.2">H1_P3</text>
<text x="73.7" y="95.3">H1_P7</text>
<text x="73.7" y="92.7">H1_P5</text>
<text x="117.4" y="91.4">GND</text>
<text x="117.4" y="94">+5V</text>
<text x="177.1" y="94">GND</text>
<text x="177.1" y="91.4">+5V</text>
<text x="198.1" y="90.2">H3_P3</text>
<text x="198.1" y="95.3">H3_P7</text>
<text x="198.1" y="92.7">H3_P5</text>
<text x="241.8" y="91.4">+5V</text>
<text x="241.8" y="94">GND</text>
<text x="50.4" y="96.5">+3.3V</text>
<text x="73.7" y="100.3">H1_P11</text>
<text x="73.7" y="97.8">H1_P9</text>
<text x="198.1" y="97.8">H3_P9</text>
<text x="198.1" y="100.3">H3_P11</text>
<text x="73.7" y="105.4">H1_P15</text>
<text x="73.7" y="108">H1_P17</text>
<text x="73.7" y="102.9">H1_P13</text>
<text x="161" y="107.7" transform="rotate(-90 161 107.7)">GND</text>
<text x="198.1" y="105.4">H3_P15</text>
<text x="198.1" y="108">H3_P17</text>
<text x="198.1" y="102.9">H3_P13</text>
<text x="241.8" y="104.1">GND</text>
<text x="73.7" y="110.5">H1_P19</text>
<text x="73.7" y="113">H1_P21</text>
<text x="198.1" y="113">H3_P21</text>
<text x="198.1" y="110.5">H3_P19</text>
<text x="50.4" y="116.8">+3.3V</text>
<text x="73.7" y="115.6">H1_P23</text>
<text x="117.4" y="116.8">GND</text>
<text x="174.9" y="119.4">+3.3V</text>
<text x="198.1" y="118.1">H3_P25</text>
<text x="198.1" y="115.6">H3_P23</text>
<text x="241.8" y="119.4">GND</text>
<text x="166" y="151.1">DMIC_CLK1</text>
<text x="169.5" y="155.6">R23</text>
<text x="207" y="151.1">DMIC_DAT1</text>
<text x="210.2" y="155.6">R24</text>
<text x="170.2" y="157.5">33</text>
<text x="210.8" y="157.5">33</text>
<text x="30.5" y="162.6">JP1</text>
<text x="30.5" y="165.1">SPILINK_SYNCED</text>
<text x="25.9" y="172.1">GND</text>
<text x="108" y="185.4">FID1</text>
<text x="124.5" y="185.4">FID2</text>
<text x="27.9" y="186.7">MH1</text>
<text x="27.9" y="189.2">MountingHole</text>
<text x="47" y="186.7">MH2</text>
<text x="47" y="189.2">MountingHole</text>
<text x="66" y="186.7">MH3</text>
<text x="66" y="189.2">MountingHole</text>
<text x="85.1" y="186.7">MH4</text>
<text x="85.1" y="189.2">MountingHole</text>
<text x="108" y="188">Fiducial</text>
<text x="124.5" y="188">Fiducial</text>
<text x="23.4" y="194.9">GND</text>
<text x="42.4" y="194.9">GND</text>
<text x="61.5" y="194.9">GND</text>
<text x="80.5" y="194.9">GND</text>
</g>
<g font-size="1.8" fill="#a90000">
<text x="196.6" y="57.4" transform="rotate(-90 196.6 57.4)">1</text>
<text x="199.1" y="57.4" transform="rotate(-90 199.1 57.4)">1</text>
<text x="201.7" y="57.4" transform="rotate(-90 201.7 57.4)">1</text>
<text x="134.4" y="68.9" transform="rotate(-90 134.4 68.9)">1 H2_P2</text>
<text x="136.9" y="68.9" transform="rotate(-90 136.9 68.9)">1 H2_P4</text>
<text x="139.4" y="68.9" transform="rotate(-90 139.4 68.9)">1 H2_P6</text>
<text x="142" y="68.9" transform="rotate(-90 142 68.9)">1 H2_P8</text>
<text x="144.5" y="68.9" transform="rotate(-90 144.5 68.9)">1 H2_P10</text>
<text x="147.1" y="68.9" transform="rotate(-90 147.1 68.9)">1 H2_P12</text>
<text x="149.6" y="68.9" transform="rotate(-90 149.6 68.9)">1</text>
<text x="152.1" y="68.9" transform="rotate(-90 152.1 68.9)">1</text>
<text x="154.7" y="68.9" transform="rotate(-90 154.7 68.9)">1</text>
<text x="157.2" y="68.9" transform="rotate(-90 157.2 68.9)">1 H2_P20</text>
<text x="159.8" y="68.9" transform="rotate(-90 159.8 68.9)">1 H2_P22</text>
<text x="162.3" y="68.9" transform="rotate(-90 162.3 68.9)">1 H2_P24</text>
<text x="134.4" y="77.8" transform="rotate(-90 134.4 77.8)">1</text>
<text x="136.9" y="77.8" transform="rotate(-90 136.9 77.8)">1</text>
<text x="139.4" y="77.8" transform="rotate(-90 139.4 77.8)">1</text>
<text x="142" y="77.8" transform="rotate(-90 142 77.8)">1</text>
<text x="144.5" y="77.8" transform="rotate(-90 144.5 77.8)">1</text>
<text x="147.1" y="77.8" transform="rotate(-90 147.1 77.8)">1</text>
<text x="149.6" y="77.8" transform="rotate(-90 149.6 77.8)">1</text>
<text x="152.1" y="77.8" transform="rotate(-90 152.1 77.8)">1</text>
<text x="154.7" y="77.8" transform="rotate(-90 154.7 77.8)">1</text>
<text x="157.2" y="77.8" transform="rotate(-90 157.2 77.8)">1</text>
<text x="159.8" y="77.8" transform="rotate(-90 159.8 77.8)">1</text>
<text x="162.3" y="77.8" transform="rotate(-90 162.3 77.8)">1</text>
<text x="81.2" y="87.6">1</text>
<text x="90.1" y="87.6">1 H1_P2</text>
<text x="205.7" y="87.6">1</text>
<text x="214.6" y="87.6">1 H3_P2</text>
<text x="81.2" y="90.2">1</text>
<text x="81.2" y="95.2">1</text>
<text x="81.2" y="92.7">1</text>
<text x="90.1" y="90.2">1 H1_P4</text>
<text x="90.1" y="95.2">1 H1_P8</text>
<text x="90.1" y="92.7">1 H1_P6</text>
<text x="205.7" y="90.2">1</text>
<text x="205.7" y="95.2">1</text>
<text x="205.7" y="92.7">1</text>
<text x="214.6" y="92.7">1 H3_P6</text>
<text x="214.6" y="95.2">1 H3_P8</text>
<text x="214.6" y="90.2">1 H3_P4</text>
<text x="81.2" y="100.3">1</text>
<text x="81.2" y="97.8">1</text>
<text x="90.1" y="100.3">1 H1_P12</text>
<text x="90.1" y="97.8">1 H1_P10</text>
<text x="205.7" y="97.8">1</text>
<text x="205.7" y="100.3">1</text>
<text x="214.6" y="97.8">1 H3_P10</text>
<text x="214.6" y="100.3">1 H3_P12</text>
<text x="81.2" y="105.4">1</text>
<text x="81.2" y="107.9">1</text>
<text x="81.2" y="102.9">1</text>
<text x="90.1" y="105.4">1 H1_P16</text>
<text x="90.1" y="107.9">1 H1_P18</text>
<text x="90.1" y="102.9">1 H1_P14</text>
<text x="205.7" y="105.4">1</text>
<text x="205.7" y="107.9">1</text>
<text x="205.7" y="102.9">1</text>
<text x="214.6" y="107.9">1 H3_P18</text>
<text x="214.6" y="102.9">1 H3_P14</text>
<text x="214.6" y="105.4">1 H3_P16</text>
<text x="81.2" y="110.5">1</text>
<text x="81.2" y="113">1</text>
<text x="90.1" y="110.5">1 H1_P20</text>
<text x="90.1" y="113">1 H1_P22</text>
<text x="205.7" y="113">1</text>
<text x="205.7" y="110.5">1</text>
<text x="214.6" y="113">1 H3_P22</text>
<text x="214.6" y="110.5">1 H3_P20</text>
<text x="81.2" y="115.6">1</text>
<text x="90.1" y="115.6">1 H1_P24</text>
<text x="205.7" y="118.1">1</text>
<text x="205.7" y="115.6">1</text>
<text x="214.6" y="115.6">1 H3_P24</text>
<text x="214.6" y="118.1">1 H3_P26</text>
<text x="176.3" y="155.2" transform="rotate(-90 176.3 155.2)">1</text>
<text x="206.8" y="155.2" transform="rotate(-90 206.8 155.2)">1</text>
<text x="30.2" y="160.9" transform="rotate(-90 30.2 160.9)">1</text>
<text x="78.7" y="156.2">1 X4_P1</text>
<text x="78.7" y="158.7">1 X4_P2</text>
<text x="78.7" y="161.3">1 X4_P3</text>
</g>
<g font-size="1.8" fill="#0000c2">
<text x="189.2" y="62.1">Power</text>
<text x="196" y="62.1">&amp;</text>
<text x="198.7" y="62.1">SD card</text>
<text x="207.6" y="62.1">detect</text>
<text x="129.5" y="76.1">*</text>
<text x="83.8" y="85">*</text>
<text x="208.3" y="85">*</text>
<text x="22.9" y="147.7">RESERVED for</text>
<text x="22.9" y="149.8">Leave</text>
<text x="29.3" y="149.8">as</text>
<text x="32.6" y="149.8">is</text>
<text x="35.4" y="149.8">for</text>
<text x="37.3" y="147.7">future</text>
<text x="39.1" y="149.8">regular</text>
<text x="44.1" y="147.7">SPILINK</text>
<text x="47" y="149.8">use.</text>
<text x="52.5" y="147.7">implementation</text>
</g>
</svg>
